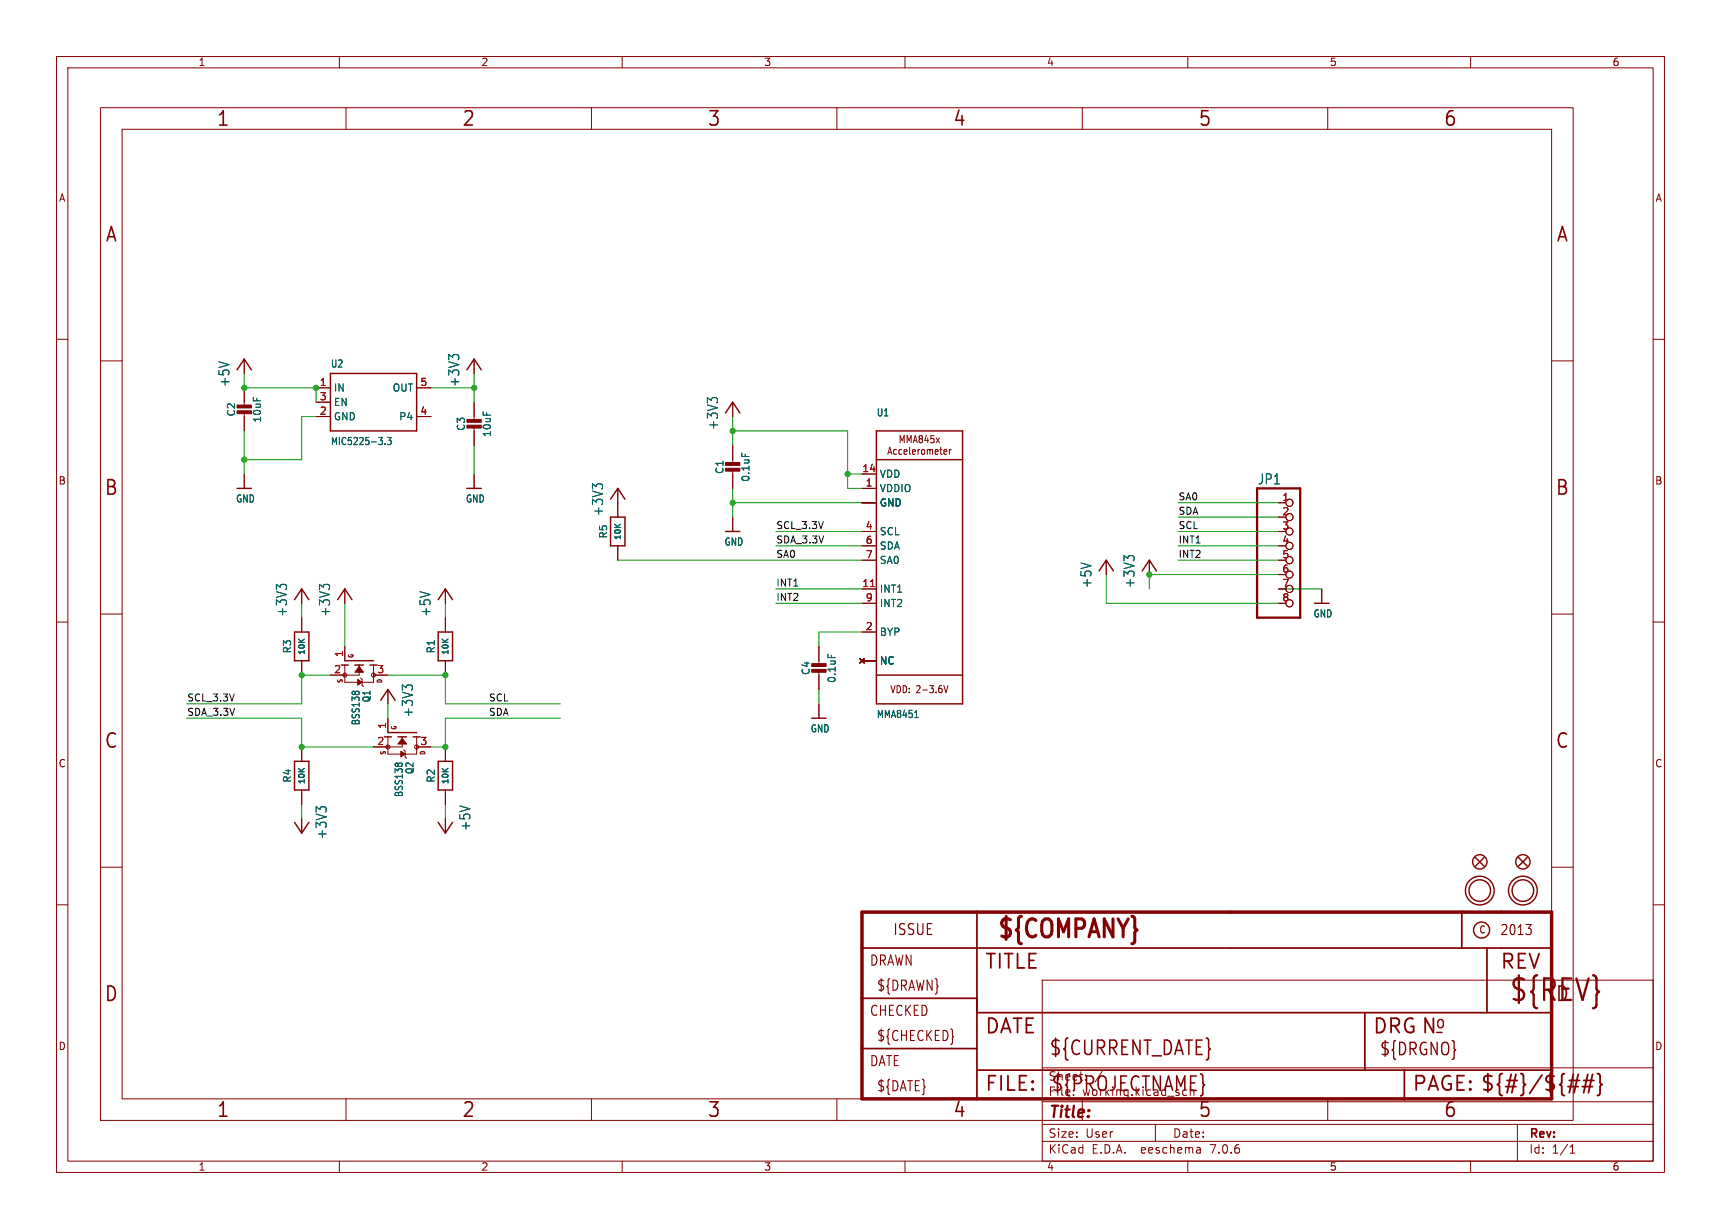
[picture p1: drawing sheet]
<svg xmlns="http://www.w3.org/2000/svg" width="304mm" height="217mm" viewBox="0 0 304 217" stroke-linecap="round" stroke-linejoin="round" font-family="sans-serif">
<g fill="none" stroke="#840000" stroke-width=".18">
<path d="M10 10h284.3v197.3h-284.3zM12 12h280.3v193.3h-280.3zM17.8 19h260.3v179.1h-260.3zM60 10v2M61.2 19v3.9M104.6 19v3.9M110 10v2M148 19v3.9M160 10v2M191.3 19v3.9M210 10v2M234.7 19v3.9"/>
<path d="M260 10v2M21.6 22.9h252.7v171.4h-252.7zM10 60h2M292.3 60h2M17.8 63.8h3.8M43.2 63.5v2.5M43.2 68.6v3.3M43.2 72.9v3.3M55.9 68.6h2.5M55.9 73.7h2.5M55.9 71.1h2.5M73.7 68.6h2.5"/>
<path d="M73.7 73.7h2.5M83.8 63.5v2.5M83.8 71.1v3.3M83.8 75.4v3.3M129.5 71.1v2.6M129.5 78.7v3.3M157.1 80h.5M158.5 79.6l-.3-.1-.2 .2 .1 .6h.4M159.1 78.3v-1.3l.4 .9 .4-.9v1.3M159.4 79.6l-.3-.1-.2 .2 .1 .6h.4M159.8 79.9l.5-.1v-.2l-.3-.1-.2 .2 .1 .6h.4M160.4 78.3v-1.3l.3 .9 .4-.9v1.3"/>
<path d="M160.8 79.1v1.1l.2 .1M161.3 79.9l.5-.1v-.2l-.3-.1-.2 .2 .1 .6h.4M161.5 78.3l.3-1.3 .4 1.3M161.6 77.9h.5M162.3 79.5v.8M162.6 79.5l-.3 .2M162.7 77.6l-.2-.3 .2-.3 .3 .1 .1 .2-.2 .3M162.7 77.6l-.2 .2v.3l.2 .2 .3-.1 .1-.1v-.3l-.2-.2M162.7 77.6h.2M163 79.6l.3-.1 .2 .2v.4l-.2 .2h-.3l-.1-.2zM163.8 77l-.3 .9h.7M163.9 79.6l.4-.1 .1 .2"/>
<path d="M163.9 79.5v.8M164 77.5v.8M164.4 79.7l.2-.2 .2 .1 .1 .7M164.4 79.7v.6M165.1 77h-.5l-.1 .6 .2-.1 .4 .1v.6l-.1 .1-.5-.1M165.3 79.9l.5-.1v-.2l-.3-.1-.2 .2 .1 .6h.4M165.5 77.5l.6 .8M166.1 77.5l-.6 .8M166.2 79.5h.4M166.3 79.1v1.1l.3 .1M166.9 79.9l.5-.1-.1-.2-.3-.1-.1 .2v.6h.4M167.9 79.5v.8"/>
<path d="M168.2 79.5l-.3 .2M274.3 63.8h3.8M43.2 83.8v2.6M83.8 83.8v2.6M109.2 86.4v5M109.2 96.5v2.6M129.5 83.1v3.3M129.5 91.4v2.6M152.4 86.4h2.5M152.4 88.9h2.5M152.4 83.8h2.5M152.4 94h2.5"/>
<path d="M152.4 96.5h2.5M152.4 99.1h2.5M157 80.3l.3-1.2 .4 1.2M195.6 99.1v2.5M203.2 99.1v2.5M226.1 88.9h1.2M226.1 94h1.2M226.1 99.1h1.2M10 110h2M17.8 108.6h3.8M53.3 104.1v2.6M53.3 109.2v2.6"/>
<path d="M53.3 116.8v2.6M61 104.1v2.6M61 114.3v2.5M61 117.6v3h5v-3M63.5 117.6v1.8h-5.1M63.8 119.9l.2 .2v1.1l.3 .2M66 119.4h2.6M78.7 104.1v2.6M78.7 109.2v2.6M78.7 116.8v2.6M144.8 114.3v3.3M144.8 118.6v3.3"/>
<path d="M152 116.5l.8 .7M152.4 104.1h2.5M152.4 116.8h2.5M152.4 111.8h2.5M152.4 106.7h2.5M152.8 116.5l-.8 .7M226.1 104.1h1.2M226.1 106.7h1.2M226.1 101.6h1.2M233.7 104.1v2.6M274.3 108.6h3.8M292.3 110h2"/>
<path d="M53.3 132.1v2.5M53.3 139.7v2.5M68.6 130.3v3h5.1v-3M68.6 121.9v2.6M68.6 127v2.5M71.1 130.3v1.8h-5.1M71.4 132.6l.2 .2v1.1l.3 .2M73.7 132.1h2.5M78.7 132.1v2.5M78.7 139.7v2.5M144.8 124.5v2.5M166.9 121.2l.3 1.3 .4-1.3"/>
<path d="M10 160h2M17.8 153.4h3.8M53.3 144.8v2.5M78.7 144.8v2.5M274.3 153.4h3.8M292.3 160h2M184.3 173.3h108v32h-108zM61.2 194.3v3.8M104.6 194.3v3.8M148 194.3v3.8M184.3 198.8h108M184.3 194.8h108"/>
<path d="M184.3 188.8h108M191.3 194.3v3.8M204.3 198.8v3M234.7 194.3v3.8M268.3 198.8v6.5M60 205.3v2M110 205.3v2M160 205.3v2M184.3 201.8h108M210 205.3v2M212.2 203v.9M212.2 203.8l-.1 .1"/>
<path d="M212.2 203.3h-.1M260 205.3v2M277.6 203.9h.8M277.6 202.8l.4-.4v1.5"/>
<circle cx="228" cy="91.4" r=".63"/>
<circle cx="228" cy="99.1" r=".63"/>
<circle cx="228" cy="88.9" r=".63"/>
<circle cx="228" cy="94" r=".63"/>
<circle cx="228" cy="96.5" r=".63"/>
<circle cx="61" cy="119.4" r=".36"/>
<circle cx="66" cy="119.4" r=".36"/>
<circle cx="228" cy="101.6" r=".63"/>
<circle cx="228" cy="106.7" r=".63"/>
<circle cx="228" cy="104.1" r=".63"/>
<circle cx="68.6" cy="132.1" r=".36"/>
<circle cx="73.7" cy="132.1" r=".36"/>
</g>
<g fill="none" stroke="#840000" stroke-width=".25">
<path d="M41.9 65.4l1.3-1.9 1.2 1.9M58.4 66h15.3v10.2h-15.3zM82.5 65.4l1.3-1.9 1.3 1.9M128.3 73l1.2-1.9 1.3 1.9M154.9 76.2h15.3v48.3h-15.3zM41.9 86.4h2.5M82.5 86.4h2.6M107.9 91.4h2.6v5.1h-2.6zM107.9 88.3l1.3-1.9 1.3 1.9M128.3 94h2.5M154.9 81.3h15.3M52.1 111.8h2.5v5h-2.5z"/>
<path d="M52.1 106l1.2-1.9 1.3 1.9M59.7 106l1.3-1.9 1.2 1.9M60.3 117.6h1.3M61 116.8h5M62.7 117.6h1.6M65.4 117.6h1.3M77.5 111.8h2.5v5h-2.5zM77.5 106l1.2-1.9 1.3 1.9M154.9 119.4h15.3M194.3 101l1.3-1.9 1.2 1.9M201.9 101l1.3-1.9 1.3 1.9M232.4 106.7h2.5"/>
<path d="M52.1 134.6h2.5v5.1h-2.5zM67.3 123.8l1.3-1.9 1.2 1.9M67.9 130.3h1.3M68.6 129.5h5.1M70.4 130.3h1.5M73 130.3h1.3M77.5 134.6h2.5v5.1h-2.5zM143.5 127h2.5M52.1 145.4l1.2 1.9 1.3-1.9M77.5 145.4l1.2 1.9 1.3-1.9M260.9 151.6l1.5 1.6M262.4 151.6l-1.5 1.6"/>
<path d="M268.5 151.6l1.5 1.6M270 151.6l-1.5 1.6"/>
<circle cx="261.6" cy="157.5" r="2.54"/>
<circle cx="261.6" cy="157.5" r="1.9"/>
<circle cx="261.6" cy="152.4" r="1.27"/>
<circle cx="269.2" cy="157.5" r="2.54"/>
<circle cx="269.2" cy="157.5" r="1.9"/>
<circle cx="269.2" cy="152.4" r="1.27"/>
<circle cx="261.9" cy="164.5" r="1.42"/>
</g>
<g fill="#840000" stroke="#840000" stroke-width=".18">
<path d="M71.1 130.6l.8 1h-1.5z"/>
<path d="M70.9 132.8l.7 .5-.7 .6z"/>
<path d="M41.9 72.6h2.5v.6h-2.5z"/>
<path d="M41.9 71.6h2.5v.5h-2.5z"/>
<path d="M63.5 117.9l.8 1h-1.6z"/>
<path d="M63.2 120.1l.8 .5-.8 .6z"/>
<path d="M128.3 82.8h2.5v.5h-2.5z"/>
<path d="M128.3 81.8h2.5v.5h-2.5z"/>
<path d="M143.5 118.4h2.5v.5h-2.5z"/>
<path d="M143.5 117.3h2.5v.6h-2.5z"/>
<path d="M82.5 75.2h2.6v.5h-2.6z"/>
<path d="M82.5 74.2h2.6v.5h-2.6z"/>
</g>
<g fill="none" stroke="#006464" stroke-width=".18">
<path d="M68.1 78.5v.1M68.5 77.4h.7l-.4 .4 .3 .2v.5l-.2 .1-.4-.1M80 63.2l-.7-.5v.9M80.2 62.8h.8M125.7 70.8l-.6-.5v.9M125.9 70.4h.8M105.4 86.1l-.7-.5v.9M105.6 85.6h.8M131.1 80.1v.6M199.4 98.8l-.7-.5v.9M199.6 98.3h.7M49.5 103.8l-.6-.5v1"/>
<path d="M49.7 103.4h.8M57.2 103.8l-.7-.5v1M57.3 103.4h.8M146.4 115.7v.6M62.3 122.3l.2-.1 .2 .1M62.8 122.3l.2-.1 .4 .1M69.9 135l.2-.1 .2 .1M70.5 135l.1-.1 .5 .1M71.8 121.6l-.7-.5v.9M72 121.2h.7M161.7 126.9h.6M56.6 143.2l-.7-.5v.9"/>
<path d="M56.7 142.7h.8"/>
</g>
<path d="M153.9 103.7h.7" fill="none" stroke="#a90000" stroke-width=".18"/>
<path d="M152.4 161.3h121.9v33h-121.9z" fill="none" stroke="#840000" stroke-width=".61"/>
<path d="M152.4 176.5h20.3M152.4 167.6h121.9M172.7 161.3v33M172.7 179.1h101.6M241.3 179.1v10.1M258.4 161.3v6.3M262.9 167.6v11.5M152.4 185.4h20.3M172.7 189.2h101.6M248.3 189.2v5.1" fill="none" stroke="#840000" stroke-width=".3"/>
<path d="M277.2 192.1h1.8M277.4 191.1h1.9M279 190l-.7 3.2M279.7 192.1h1.9M280 191.1h1.8M280.7 190l-.7 3.2M281.6 190l-.8 3.2M282.4 189.8l.4 .2 .1 .2v1.2l.4 .4-.4 .3v1.3l-.1 .2-.4 .1" fill="none" stroke="#840000" stroke-width=".32"/>
<path d="M269.8 163.5h.9l-.5 .7M270.6 164.2a.72 .72 0 0 1 0 .9v.1M168.5 183.2l.1 .1-.1 .1" fill="none" stroke="#840000" stroke-width=".19"/>
<path d="M222.2 86.4h7.7v22.8h-7.7z" fill="none" stroke="#840000" stroke-width=".41"/>
<g fill="none" stroke="#009600" stroke-width=".18">
<path d="M43.2 66v2.6h12.7v2.5M43.2 76.2v7.6M55.9 73.7h-2.6v7.6h-10.1M76.2 68.6h7.6M83.8 66v5.1M83.8 78.7v5.1M129.5 76.2h20.4v10.2h2.5M129.5 73.7v5M109.2 99.1h43.2M129.5 88.9h22.9M129.5 86.4v5M137.2 96.5h15.2"/>
<path d="M137.2 94h15.2M149.9 83.8h2.5M208.3 99.1h17.8M208.3 96.5h17.8M208.3 91.4h17.8M208.3 88.9h17.8M208.3 94h17.8M53.3 106.7v2.5M58.4 119.4h-5.1v5.1h-20.3M61 106.7v7.6M68.6 119.4h10.1v5.1h20.4M78.7 106.7v2.5"/>
<path d="M137.2 106.7h15.2M137.2 104.1h15.2M152.4 111.8h-7.6v2.5M195.6 101.6v5.1h30.5M226.1 101.6h-22.9v2.5M226.1 104.1h7.6M33 127h20.3v5.1h12.7M68.6 124.5v2.5M99.1 127h-20.4v5.1h-2.5M144.8 121.9v2.6M53.3 142.2v2.6M78.7 142.2v2.6"/>
</g>
<g fill="#009600" stroke="#009600" stroke-width=".18">
<circle cx="78.7" cy="132.1" r=".46"/>
<circle cx="53.3" cy="119.4" r=".46"/>
<circle cx="78.7" cy="119.4" r=".46"/>
<circle cx="53.3" cy="132.1" r=".46"/>
<circle cx="129.5" cy="76.2" r=".46"/>
<circle cx="129.5" cy="88.9" r=".46"/>
<circle cx="43.2" cy="68.6" r=".46"/>
<circle cx="55.9" cy="68.6" r=".46"/>
<circle cx="43.2" cy="81.3" r=".46"/>
<circle cx="83.8" cy="68.6" r=".46"/>
<circle cx="203.2" cy="101.6" r=".46"/>
<circle cx="149.9" cy="83.8" r=".46"/>
</g>
<text font-size="5.3" fill="#840000" x="266.7" y="177.6">${REV}</text>
<text font-size="4.4" fill="#840000" x="176.1" y="166.6">${COMPANY}</text>
<g font-size="3.5" fill="#840000">
<text x="38.2" y="22.7">1</text>
<text x="81.6" y="22.7">2</text>
<text x="125" y="22.7">3</text>
<text x="168.4" y="22.7">4</text>
<text x="211.8" y="22.7">5</text>
<text x="255.1" y="22.7">6</text>
<text x="18.5" y="43.1">A</text>
<text x="275" y="43.1">A</text>
<text x="18.3" y="87.9">B</text>
<text x="274.9" y="87.9">B</text>
<text x="18.3" y="132.7">C</text>
<text x="274.9" y="132.7">C</text>
<text x="174" y="171.7">TITLE</text>
<text x="265.1" y="171.7">REV</text>
<text x="18.3" y="177.4">D</text>
<text x="274.9" y="177.4">D</text>
<text x="174" y="183.2">DATE</text>
<text x="242.6" y="183.2">DRG N</text>
<text x="185.4" y="187">${CURRENT_DATE}</text>
<text x="38.2" y="197.9">1</text>
<text x="81.6" y="197.9">2</text>
<text x="125" y="197.9">3</text>
<text x="168.4" y="197.9">4</text>
<text x="174" y="193.3">FILE:</text>
<text x="185.7" y="193.3">${PROJECTNAME}</text>
<text x="211.8" y="197.9">5</text>
<text x="249.6" y="193.3">PAGE: ${#}/${##}</text>
<text x="255.1" y="197.9">6</text>
</g>
<g font-size="3" fill="#840000">
<text x="253.7" y="182.2">o</text>
<text x="243.8" y="186.9">${DRGNO}</text>
</g>
<text font-size="2.8" fill="#840000" x="185.3" y="198.2">Title:</text>
<text font-size="2.7" fill="#840000" x="157.8" y="165.6">ISSUE</text>
<g font-size="2.5" fill="#006464">
<text x="40.8" y="68.5" transform="rotate(-90 40.8 68.5)">+5V</text>
<text x="81.4" y="68.5" transform="rotate(-90 81.4 68.5)">+3V3</text>
<text x="127.1" y="76.1" transform="rotate(-90 127.1 76.1)">+3V3</text>
<text x="222.3" y="85.9">JP1</text>
<text x="106.8" y="91.4" transform="rotate(-90 106.8 91.4)">+3V3</text>
<text x="193.2" y="104.1" transform="rotate(-90 193.2 104.1)">+5V</text>
<text x="200.8" y="104.1" transform="rotate(-90 200.8 104.1)">+3V3</text>
<text x="50.9" y="109.2" transform="rotate(-90 50.9 109.2)">+3V3</text>
<text x="58.6" y="109.2" transform="rotate(-90 58.6 109.2)">+3V3</text>
<text x="76.3" y="109.2" transform="rotate(-90 76.3 109.2)">+5V</text>
<text x="73.2" y="126.9" transform="rotate(-90 73.2 126.9)">+3V3</text>
<text x="58" y="148.5" transform="rotate(-90 58 148.5)">+3V3</text>
<text x="83.4" y="147.1" transform="rotate(-90 83.4 147.1)">+5V</text>
</g>
<g font-size="2.5" fill="#840000">
<text x="265.1" y="165.6">2013</text>
<text x="153.7" y="171">DRAWN</text>
<text x="153.7" y="179.9">CHECKED</text>
<text x="154.9" y="175.5">${DRAWN}</text>
<text x="154.9" y="184.3">${CHECKED}</text>
<text x="153.7" y="188.8">DATE</text>
<text x="154.9" y="193.2">${DATE}</text>
</g>
<g font-size="2.1" fill="#840000">
<text x="185.3" y="191.3">Sheet:</text>
<text x="193.5" y="191.3">/</text>
<text x="185.3" y="194">File:</text>
<text x="191.4" y="194">working.kicad_sch</text>
<text x="185.3" y="201.4">Size:</text>
<text x="191.9" y="201.4">User</text>
<text x="207.3" y="201.4">Date:</text>
<text x="270.3" y="201.6">Rev:</text>
<text x="185.3" y="204.2">KiCad</text>
<text x="193" y="204.2">E.D.A.</text>
<text x="201.9" y="204.2">eeschema</text>
<text x="214.3" y="204.2">7.0.6</text>
<text x="270.3" y="204.2">Id:</text>
<text x="274.4" y="204.2">1/1</text>
</g>
<g font-size="1.8" fill="#840000">
<text x="35" y="11.9">1</text>
<text x="85" y="11.9">2</text>
<text x="135" y="11.9">3</text>
<text x="185" y="11.9">4</text>
<text x="235" y="11.9">5</text>
<text x="285" y="11.9">6</text>
<text x="10.3" y="35.9">A</text>
<text x="292.6" y="35.9">A</text>
<text x="10.3" y="85.9">B</text>
<text x="292.5" y="85.9">B</text>
<text x="157.3" y="122.8">VDD: 2-3.6V</text>
<text x="10.3" y="135.9">C</text>
<text x="292.5" y="135.9">C</text>
<text x="261.4" y="165.3">C</text>
<text x="10.3" y="185.9">D</text>
<text x="292.5" y="185.9">D</text>
<text x="35" y="207.2">1</text>
<text x="85" y="207.2">2</text>
<text x="135" y="207.2">3</text>
<text x="185" y="207.2">4</text>
<text x="235" y="207.2">5</text>
<text x="285" y="207.2">6</text>
</g>
<g font-size="1.8" fill="#006464">
<text x="58.4" y="65.2">U2</text>
<text x="58.9" y="69.4">IN</text>
<text x="58.9" y="72">EN</text>
<text x="69.3" y="69.4">OUT</text>
<text x="41.8" y="73.8" transform="rotate(-90 41.8 73.8)">C2</text>
<text x="46.3" y="74.8" transform="rotate(-90 46.3 74.8)">10uF</text>
<text x="58.9" y="74.5">GND</text>
<text x="70.5" y="74.5">P4</text>
<text x="82.4" y="76.3" transform="rotate(-90 82.4 76.3)">C3</text>
<text x="87" y="77.4" transform="rotate(-90 87 77.4)">10uF</text>
<text x="154.9" y="73.8">U1</text>
<text x="58.4" y="78.9">MIC5225-3.3</text>
<text x="128.1" y="83.9" transform="rotate(-90 128.1 83.9)">C1</text>
<text x="41.6" y="89.1">GND</text>
<text x="82.3" y="89.1">GND</text>
<text x="132.7" y="85.3" transform="rotate(-90 132.7 85.3)">0.1uF</text>
<text x="155.4" y="87.2">VDDIO</text>
<text x="155.4" y="89.8">GND</text>
<text x="155.4" y="84.7">VDD</text>
<text x="107.5" y="95.3" transform="rotate(-90 107.5 95.3)">R5</text>
<text x="155.4" y="94.8">SCL</text>
<text x="128" y="96.7">GND</text>
<text x="155.4" y="97.4">SDA</text>
<text x="155.4" y="99.9">SA0</text>
<text x="155.4" y="105">INT1</text>
<text x="155.4" y="107.5">INT2</text>
<text x="155.4" y="112.6">BYP</text>
<text x="232.1" y="109.4">GND</text>
<text x="51.7" y="115.6" transform="rotate(-90 51.7 115.6)">R3</text>
<text x="77.1" y="115.6" transform="rotate(-90 77.1 115.6)">R1</text>
<text x="143.4" y="119.5" transform="rotate(-90 143.4 119.5)">C4</text>
<text x="155.4" y="117.7">NC</text>
<text x="65.7" y="124.3" transform="rotate(-90 65.7 124.3)">Q1</text>
<text x="147.9" y="120.9" transform="rotate(-90 147.9 120.9)">0.1uF</text>
<text x="63.8" y="128.4" transform="rotate(-90 63.8 128.4)">BSS138</text>
<text x="143.2" y="129.7">GND</text>
<text x="154.9" y="127.2">MMA8451</text>
<text x="73.3" y="137" transform="rotate(-90 73.3 137)">Q2</text>
<text x="51.7" y="138.5" transform="rotate(-90 51.7 138.5)">R4</text>
<text x="71.4" y="141.1" transform="rotate(-90 71.4 141.1)">BSS138</text>
<text x="77.1" y="138.5" transform="rotate(-90 77.1 138.5)">R2</text>
</g>
<g font-size="1.8" fill="#a90000">
<text x="56.4" y="68.3">1</text>
<text x="56.4" y="70.9">3</text>
<text x="74.2" y="68.3">5</text>
<text x="56.4" y="73.4">2</text>
<text x="74.2" y="73.4">4</text>
<text x="152.4" y="83.6">14</text>
<text x="153" y="86.1">1</text>
<text x="226.6" y="88.6">1</text>
<text x="153" y="93.7">4</text>
<text x="226.6" y="91.2">2</text>
<text x="226.6" y="93.7">3</text>
<text x="153" y="96.3">6</text>
<text x="153" y="98.8">7</text>
<text x="226.6" y="96.3">4</text>
<text x="226.6" y="98.8">5</text>
<text x="226.6" y="101.3">6</text>
<text x="152.4" y="103.9">11</text>
<text x="153" y="106.4">9</text>
<text x="226.6" y="103.9">7</text>
<text x="226.6" y="106.4">8</text>
<text x="153" y="111.5">2</text>
<text x="59" y="119.1">2</text>
<text x="60.7" y="116.3" transform="rotate(-90 60.7 116.3)">1</text>
<text x="66.6" y="119.1">3</text>
<text x="66.6" y="131.8">2</text>
<text x="68.3" y="129" transform="rotate(-90 68.3 129)">1</text>
<text x="74.2" y="131.8">3</text>
</g>
<g font-size="1.7" fill="#0f0f0f">
<text x="208.3" y="88.6">SA0</text>
<text x="137.2" y="93.6">SCL_3.3V</text>
<text x="208.3" y="91.1">SDA</text>
<text x="208.3" y="93.6">SCL</text>
<text x="137.2" y="98.7">SA0</text>
<text x="137.2" y="96.2">SDA_3.3V</text>
<text x="208.3" y="96.2">INT1</text>
<text x="208.3" y="98.7">INT2</text>
<text x="137.2" y="106.3">INT2</text>
<text x="137.2" y="103.8">INT1</text>
<text x="33" y="124.1">SCL_3.3V</text>
<text x="86.4" y="124.1">SCL</text>
<text x="33" y="126.7">SDA_3.3V</text>
<text x="86.4" y="126.7">SDA</text>
</g>
<g font-size="1.4" fill="#006464">
<text x="110" y="95.7" transform="rotate(-90 110 95.7)">10K</text>
<text x="54.2" y="116" transform="rotate(-90 54.2 116)">10K</text>
<text x="79.6" y="116" transform="rotate(-90 79.6 116)">10K</text>
<text x="54.2" y="138.8" transform="rotate(-90 54.2 138.8)">10K</text>
<text x="79.6" y="138.8" transform="rotate(-90 79.6 138.8)">10K</text>
</g>
<g font-size="1.1" fill="#840000">
<text x="62.7" y="116.5" transform="rotate(-90 62.7 116.5)">G</text>
<text x="60.8" y="120.9" transform="rotate(-90 60.8 120.9)">S</text>
<text x="67.8" y="120.9" transform="rotate(-90 67.8 120.9)">D</text>
<text x="70.3" y="129.2" transform="rotate(-90 70.3 129.2)">G</text>
<text x="68.4" y="133.6" transform="rotate(-90 68.4 133.6)">S</text>
<text x="75.4" y="133.6" transform="rotate(-90 75.4 133.6)">D</text>
</g>
</svg>
